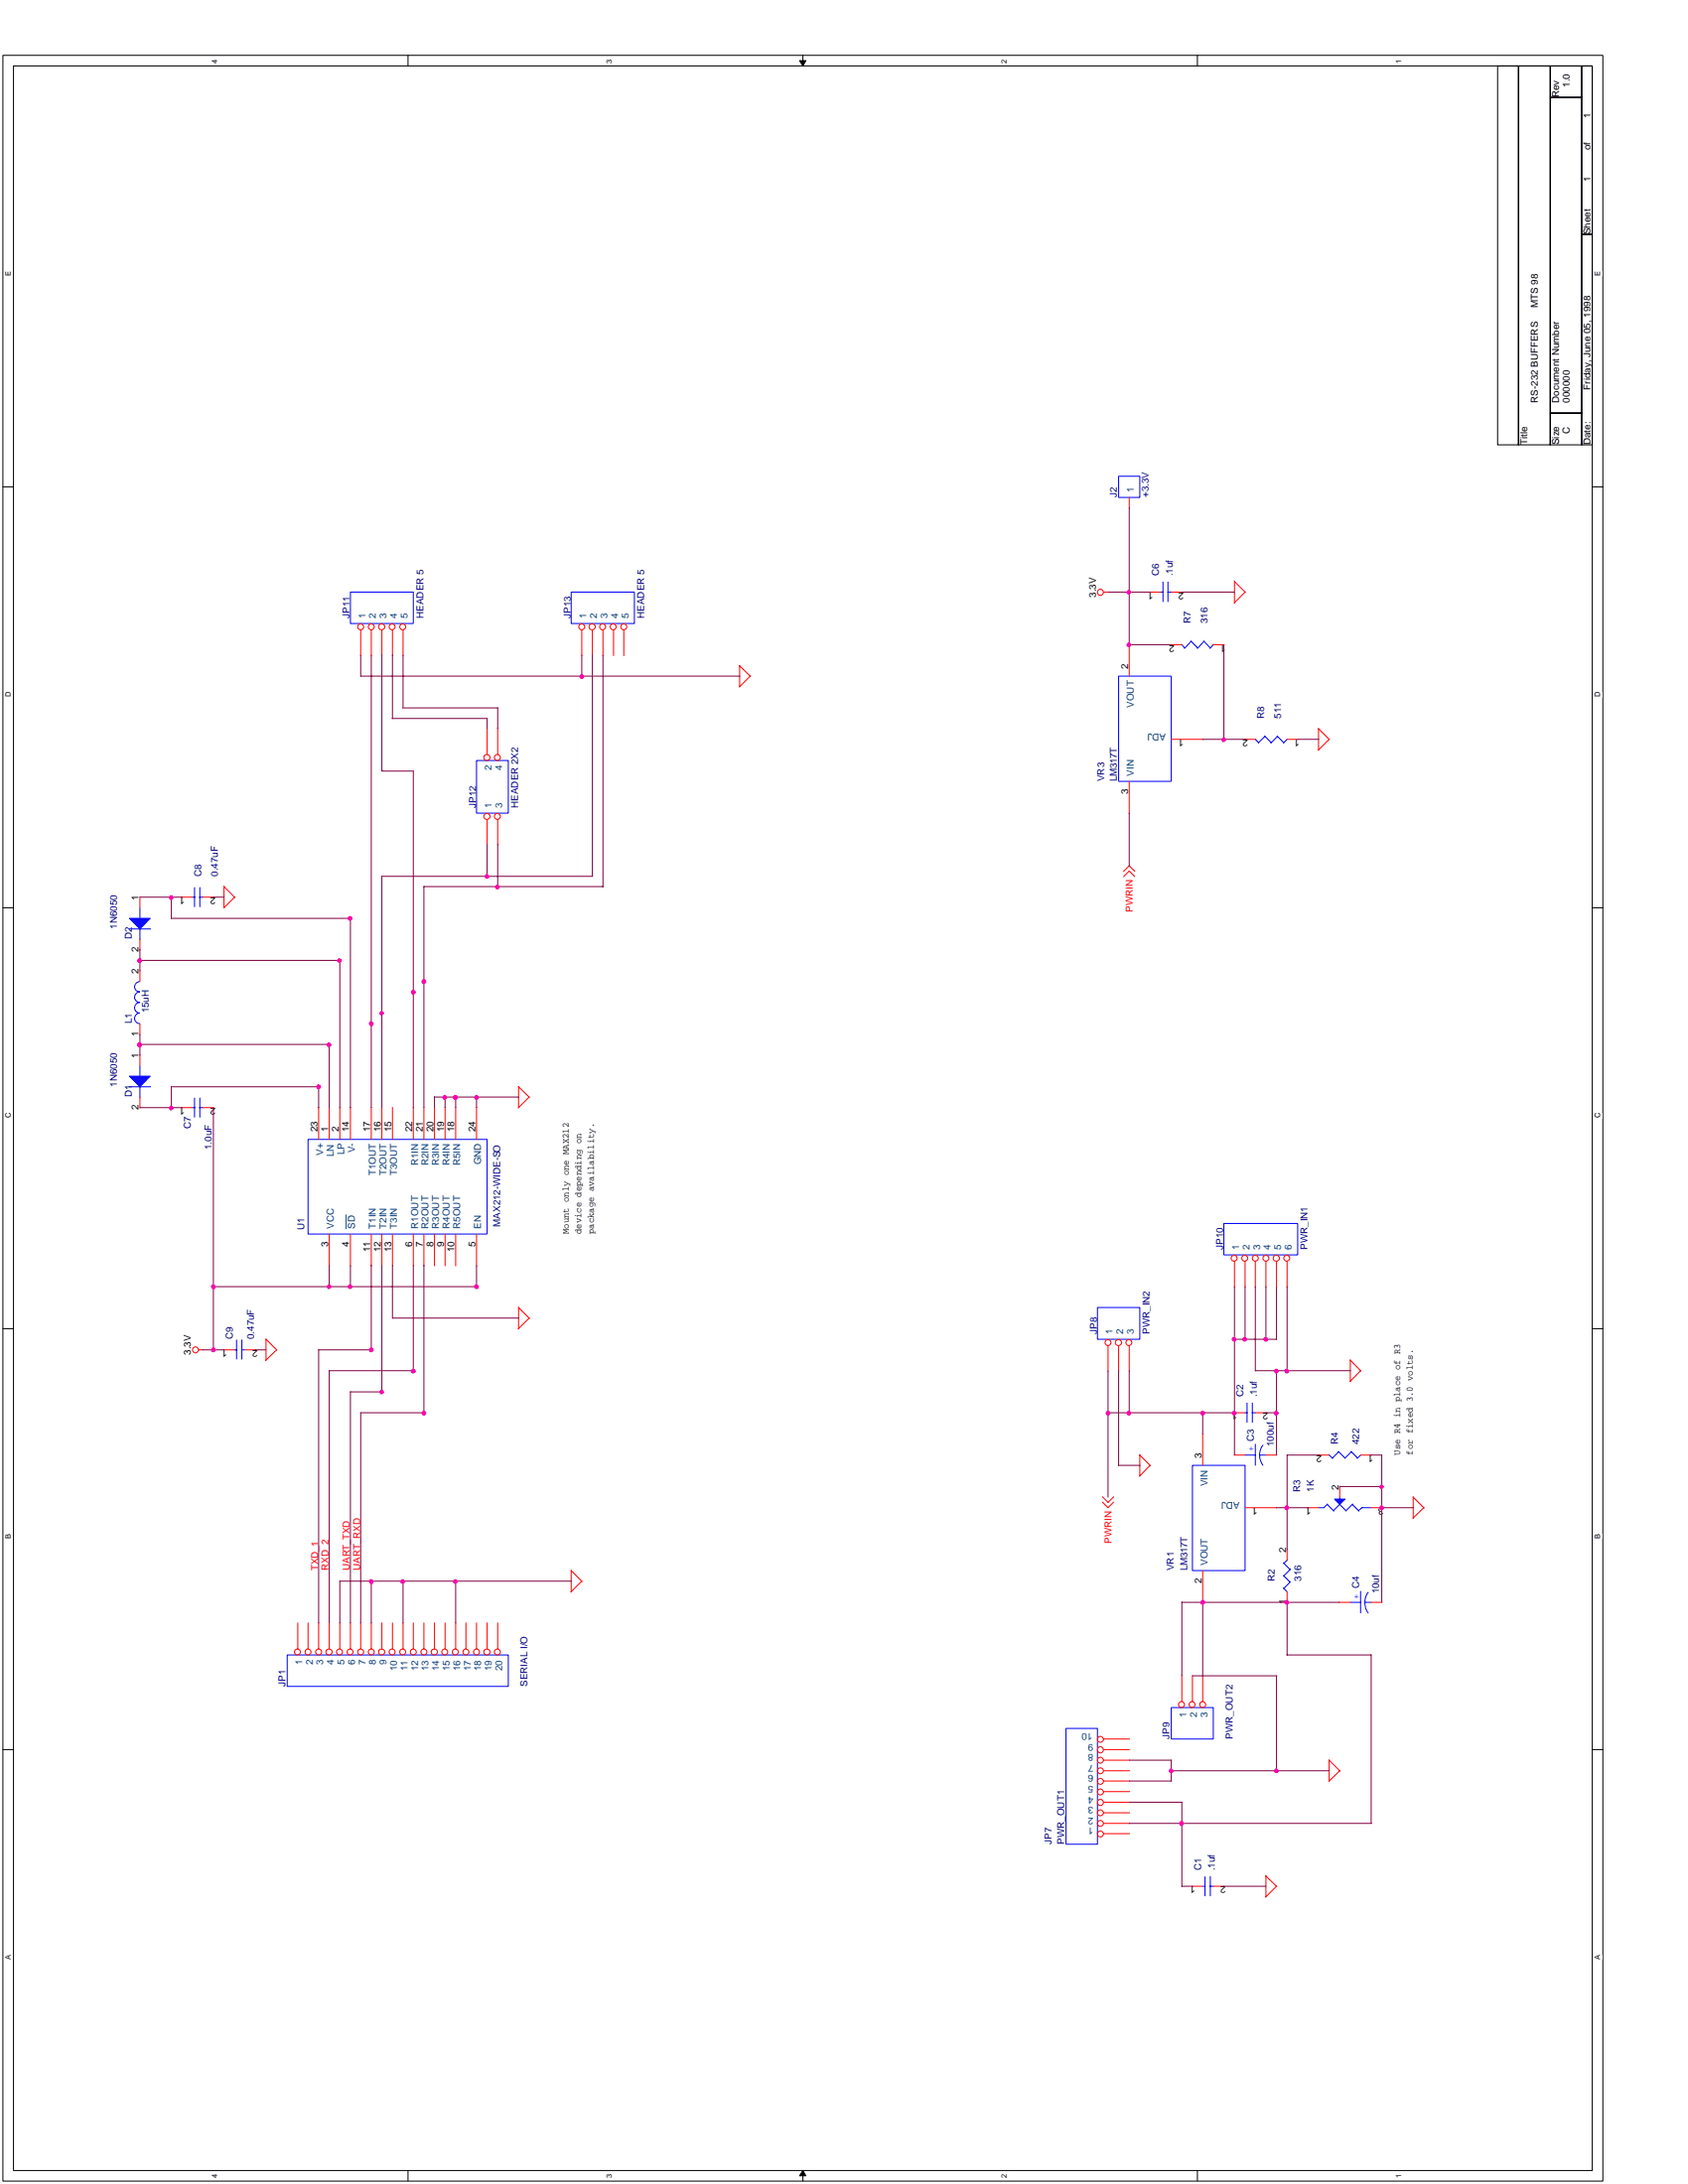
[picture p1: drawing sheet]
<svg xmlns="http://www.w3.org/2000/svg" width="216mm" height="279mm" viewBox="0 0 216 279" stroke-linecap="round" stroke-linejoin="round" font-family="sans-serif">
<path d="M.4 7.1h204.6v271.9h-204.6zM1.7 8.4h202v269.3h-202z" fill="none" stroke="#000" stroke-width=".13"/>
<g fill="#fff">
<path d="M.5 250.1h1.1v.7h-1.1z"/>
<path d="M203.8 250.1h1.1v.7h-1.1z"/>
</g>
<path d="M.4 223.8h1.3M203.7 223.8h1.3" fill="none" stroke="#000" stroke-width=".13"/>
<g fill="#fff">
<path d="M.5 196.3h1.1v.6h-1.1z"/>
<path d="M203.8 196.3h1.1v.6h-1.1z"/>
</g>
<path d="M.4 170h1.3M203.7 170h1.3" fill="none" stroke="#000" stroke-width=".13"/>
<g fill="#fff">
<path d="M.5 142.4h1.1v.7h-1.1z"/>
<path d="M203.8 142.4h1.1v.7h-1.1z"/>
</g>
<path d="M.4 116.1h1.3M203.7 116.1h1.3" fill="none" stroke="#000" stroke-width=".13"/>
<g fill="#fff">
<path d="M.5 88.5h1.1v.7h-1.1z"/>
<path d="M203.8 88.5h1.1v.7h-1.1z"/>
</g>
<path d="M.4 62.3h1.3M203.7 62.3h1.3" fill="none" stroke="#000" stroke-width=".13"/>
<g fill="#fff">
<path d="M.5 34.7h1.1v.7h-1.1z"/>
<path d="M203.8 34.7h1.1v.7h-1.1z"/>
<path d="M27 278.2h1v.5h-1z"/>
<path d="M27 7.6h1v.5h-1z"/>
<path d="M77.4 278.2h1.1v.5h-1.1z"/>
<path d="M77.4 7.6h1.1v.5h-1.1z"/>
</g>
<path d="M52.2 7.1v1.3M52.2 277.7v1.3" fill="none" stroke="#000" stroke-width=".13"/>
<g fill="#fff">
<path d="M127.9 278.2h1.1v.5h-1.1z"/>
<path d="M127.9 7.6h1.1v.5h-1.1z"/>
</g>
<path d="M102.7 7.1v1.3M102.7 277.7v1.3" fill="none" stroke="#000" stroke-width=".13"/>
<path d="M102.3 7.8h.8l-.4 .6zM102.7 277.7l.4 .7h-.8z" fill="#000" stroke="#000" stroke-width=".13"/>
<g fill="#fff">
<path d="M178.4 278.2h1v.5h-1z"/>
<path d="M178.4 7.6h1v.5h-1z"/>
</g>
<path d="M153.2 7.1v1.3M191.5 8.4h2.7v48.5h-2.7zM194.2 8.4h4.1v48.5h-4.1zM198.3 12.5h4v40.3h-4zM198.3 8.4h4v4.1h-4zM202.3 8.4h1.4v21.6h-1.4zM202.3 30h1.4v26.9h-1.4zM198.3 52.8h4v4.1h-4zM153.2 277.7v1.3" fill="none" stroke="#000" stroke-width=".13"/>
<g fill="none" stroke="#f00" stroke-width=".13">
<path d="M141.2 75.7h.6M144.4 63.6v1.4M147.1 75.7h1.4M149.8 75.7h1.4M157.9 74.3v2.8M157.9 74.4l1.4 1.4M159.2 75.7l-1.3 1.4M46.1 80.6v3.3M47.5 80.6v3.3M48.8 80.6v3.3M50.2 80.6v3.3M51.6 80.6v3.3"/>
<path d="M62.3 93.2v3.3M63.7 93.2v3.3M74.4 80.6v3.3M75.8 80.6v3.3M77.1 80.6v3.3M78.5 80.6v3.3M79.8 80.6v3.3M94.6 85.1v2.8M94.6 85.2l1.4 1.3M96 86.5l-1.4 1.4M144.4 82.4v4.1M144.4 100v4.1"/>
<path d="M149.8 82.5h1.4M149.8 94.6h4.1M155.2 82.5h1.4M159.2 94.6h1.4M164.6 94.6h1.4M168.6 93.2v2.7M168.6 93.2l1.4 1.4M170 94.6l-1.4 1.4M17.9 114.7v1.4M23.2 114.8h1.4M25.9 114.8h1.4M28.6 113.4v2.7"/>
<path d="M28.6 113.4l1.4 1.4M30 114.8l-1.4 1.4M62.3 104.8v3.3M63.7 104.8v3.3M143.7 111.5l.7-.7 .8 .7M143.7 112.2l.7-.8 .8 .8M17.9 120.2v1.3M17.9 124.2v1.4M17.9 130.9v1.4M17.9 134.9v1.4M66.3 139v2.7M66.3 139l1.4 1.4"/>
<path d="M17.9 140.3v1.4M23.2 141.7h1.4M25.9 141.7h1.4M40.8 141.7v4.1M42.1 141.7v4.1M42.1 157.9v4M43.5 141.7v4.1M44.8 141.7v4.1M44.8 157.9v4M47.5 141.7v4.1M47.5 157.9v4M48.8 141.7v4.1"/>
<path d="M48.8 157.9v4M50.2 141.7v4.1M50.2 157.9v4M52.9 141.7v4.1M52.9 157.9v4M54.2 141.7v4.1M54.2 157.9v4M55.6 141.7v4.1M55.6 157.9v4M56.9 141.7v4.1M56.9 157.9v4M58.3 141.7v4.1"/>
<path d="M58.3 157.9v4M60.9 141.7v4.1M60.9 157.9v4M67.7 140.3l-1.4 1.4M25.4 172.7h.6M28.6 172.7h1.4M31.4 172.7h1.3M34 171.3v2.7M34 171.3l1.4 1.4M35.4 172.7l-1.4 1.3M66.3 167.2v2.8M66.3 167.3l1.4 1.4"/>
<path d="M67.7 168.6l-1.4 1.4M141.7 172.1v3.3M143.1 172.1v3.3M144.4 172.1v3.3M157.9 161.3v3.3M159.2 161.3v3.3M160.6 161.3v3.3M161.9 161.3v3.3M163.3 161.3v3.3M164.6 161.3v3.3M172.7 174v2.7M172.7 174l1.4 1.4"/>
<path d="M174 175.4l-1.3 1.4M141 192.2l.7 .7 .7-.7M141 191.5l.7 .7 .7-.7M145.8 186.1v2.7M145.8 186.2l1.3 1.3M147.1 187.5l-1.4 1.4M153.8 183.4v4.1M157.9 186.2h1.3M157.9 180.7h1.3M159.2 192.9h4.1M160.6 180.7h1.4M161.9 186.2h1.4"/>
<path d="M164.6 198.2v1.4M167.2 192.9h1.4M168.6 186.2h1.4M171.4 190.1v1.4M174 186.2h1.4M175.4 192.9h1.4M180.8 191.5v2.7M180.8 191.5l1.3 1.4M182.1 192.9l-1.4 1.3M38.1 207.6v3.3M39.4 207.6v3.3M40.8 207.6v3.3"/>
<path d="M42.1 207.6v3.3M43.5 207.6v3.3M44.8 207.6v3.3M46.1 207.6v3.3M47.5 207.6v3.3M48.8 207.6v3.3M50.2 207.6v3.3M51.6 207.6v3.3M52.9 207.6v3.3M54.2 207.6v3.3M55.6 207.6v3.3M56.9 207.6v3.3"/>
<path d="M58.3 207.6v3.3M59.6 207.6v3.3M60.9 207.6v3.3M62.3 207.6v3.3M63.7 207.6v3.3M73.1 200.9v2.7M73.1 200.9l1.4 1.4M74.4 202.3l-1.4 1.4M151.2 214.3v3.3M152.5 214.3v3.3M153.8 200.9v4.1M153.8 214.3v3.3"/>
<path d="M164.6 203.6v1.4M171.3 205h1.4M175.4 205h1.4M141.2 234.6h3.3M141.2 233.3h3.3M141.2 231.9h3.3M141.2 230.6h3.3M141.2 229.2h3.3M141.2 227.8h3.3M141.2 226.5h3.3M141.2 225.2h3.3M141.2 223.8h3.3"/>
<path d="M141.2 222.5h3.3M161.9 240v2.7M161.9 240l1.4 1.4M170 225.1v2.7M170 225.2l1.4 1.4M171.4 226.5l-1.4 1.4M152.5 241.3h1.3M155.2 241.3h1.4M163.3 241.3l-1.4 1.4"/>
<circle cx="140.7" cy="75.8" r=".39"/>
<circle cx="46.1" cy="80.2" r=".38"/>
<circle cx="47.5" cy="80.2" r=".38"/>
<circle cx="48.8" cy="80.2" r=".39"/>
<circle cx="50.1" cy="80.2" r=".38"/>
<circle cx="51.5" cy="80.2" r=".38"/>
<circle cx="62.3" cy="96.9" r=".39"/>
<circle cx="63.6" cy="96.9" r=".38"/>
<circle cx="74.4" cy="80.2" r=".38"/>
<circle cx="75.7" cy="80.2" r=".39"/>
<circle cx="77.1" cy="80.2" r=".38"/>
<circle cx="78.4" cy="80.2" r=".38"/>
<circle cx="79.8" cy="80.2" r=".38"/>
<circle cx="62.3" cy="104.5" r=".39"/>
<circle cx="63.6" cy="104.4" r=".38"/>
<circle cx="25" cy="172.7" r=".38"/>
<circle cx="141.7" cy="171.8" r=".38"/>
<circle cx="143" cy="171.8" r=".39"/>
<circle cx="144.4" cy="171.8" r=".38"/>
<circle cx="157.8" cy="161" r=".38"/>
<circle cx="159.2" cy="161" r=".38"/>
<circle cx="160.6" cy="161" r=".38"/>
<circle cx="161.9" cy="161" r=".38"/>
<circle cx="163.2" cy="161" r=".39"/>
<circle cx="164.6" cy="161" r=".38"/>
<circle cx="38" cy="211.3" r=".38"/>
<circle cx="39.4" cy="211.3" r=".38"/>
<circle cx="40.8" cy="211.3" r=".38"/>
<circle cx="42.1" cy="211.3" r=".39"/>
<circle cx="43.4" cy="211.3" r=".38"/>
<circle cx="44.8" cy="211.3" r=".38"/>
<circle cx="46.1" cy="211.3" r=".38"/>
<circle cx="47.5" cy="211.3" r=".38"/>
<circle cx="48.8" cy="211.3" r=".39"/>
<circle cx="50.1" cy="211.3" r=".38"/>
<circle cx="51.5" cy="211.3" r=".38"/>
<circle cx="52.9" cy="211.3" r=".38"/>
<circle cx="54.2" cy="211.3" r=".38"/>
<circle cx="55.5" cy="211.3" r=".39"/>
<circle cx="56.9" cy="211.3" r=".38"/>
<circle cx="58.2" cy="211.3" r=".38"/>
<circle cx="59.6" cy="211.3" r=".38"/>
<circle cx="60.9" cy="211.3" r=".38"/>
<circle cx="62.3" cy="211.3" r=".39"/>
<circle cx="63.6" cy="211.3" r=".38"/>
<circle cx="151.1" cy="218.1" r=".38"/>
<circle cx="152.5" cy="218.1" r=".38"/>
<circle cx="153.8" cy="218.1" r=".38"/>
<circle cx="140.7" cy="231.9" r=".38"/>
<circle cx="140.7" cy="227.9" r=".38"/>
<circle cx="140.7" cy="226.5" r=".38"/>
<circle cx="140.7" cy="234.6" r=".38"/>
<circle cx="140.7" cy="223.8" r=".39"/>
<circle cx="140.7" cy="233.3" r=".38"/>
<circle cx="140.7" cy="222.5" r=".38"/>
<circle cx="140.7" cy="230.6" r=".39"/>
<circle cx="140.7" cy="225.2" r=".38"/>
<circle cx="140.7" cy="229.2" r=".38"/>
</g>
<g fill="none" stroke="#00f" stroke-width=".13">
<path d="M44.8 75.7h8.1v4.1h-8.1zM73.1 75.7h8v4.1h-8zM143.1 60.9h2.7v2.7h-2.7zM148.5 75.7h.3M148.7 74.5v2.5M149.3 75.7h.5M149.4 74.5v2.5M60.9 97.3h4.1v6.7h-4.1zM143.1 86.5h6.7v13.5h-6.7zM151.1 82.4l.4 .5M152.3 82l.9 .9M152.3 82.1l-.8 .8"/>
<path d="M154 82l.8 .9M154 82.1l-.8 .8M155.2 82.5l-.4 .4M160.5 94.5l.5 .5M161.7 94.2l.9 .8M161.8 94.2l-.9 .8M163.4 94.2l.8 .8M163.4 94.2l-.9 .8M164.6 94.6l-.4 .4M16.5 118.8h2.8M17.9 116.1v1.4M17.9 118.8v1.4"/>
<path d="M24.6 114.8h.3M24.9 113.5v2.5M25.5 114.8h.4M25.6 113.5v2.5M16.5 139h2.8M17.9 125.6a.66 .66 0 0 0-.7 .6 .66 .66 0 0 0 .7 .7 .68 .68 0 0 0-.7 .7 .68 .68 0 0 0 .7 .6 .68 .68 0 0 0-.7 .7 .68 .68 0 0 0 .7 .7 .68 .68 0 0 0-.7 .7 .68 .68 0 0 0 .7 .6M17.9 136.3v1.4M17.9 139v1.4M24.6 141.7h.3M24.9 140.5v2.4M25.5 141.7h.4M25.6 140.5v2.4"/>
<path d="M39.4 145.8h22.9v12.1h-22.9zM156.5 156.5h9.5v4h-9.5zM30 172.7h.3M30.3 171.4v2.5M30.9 172.7h.5M30.9 171.4v2.5M140.4 167.3h5.4v4h-5.4zM159.5 179.5v2.5M160.2 179.5v2.5M152.5 187.5h6.7v13.4h-6.7zM159.2 186.2h1.4M159.2 180.7h.3"/>
<path d="M160.1 180.7h.5M160.6 184.8v2.7M161.1 186.2h.9M161.5 184.9a2.18 2.18 0 0 0 0 2.6M164.2 200l.8 .8M164.7 199.6l-.5 .4M168.6 192.9h.8M169.7 192.5l.9 .8M169.8 192.4l-.5 .5M170 186.1l.4 .4M171.2 185.7l.8 .8M171.2 185.7l-.8 .9"/>
<path d="M171.4 192.5l.8 .8M171.4 191.5v.3M171.4 192.4l-.8 .9M172.8 185.7l.8 .8M172.8 185.7l-.8 .9M173 192.5l.8 .8M173 192.4l-.8 .9M174 186.2l-.4 .4M174.2 192.9h1.2M174.2 192.8l-.4 .5M36.7 211.7h28.3v4h-28.3zM149.8 218.5h5.4v4h-5.4z"/>
<path d="M164.2 203.2l.4 .4M164.2 201.6l.8 .8M165 202.4l-.8 .8M165 200.8l-.8 .8M172.7 205h1.4M174 203.6v2.7M174.6 205h.8M175 203.7a2.25 2.25 0 0 0 0 2.6M136.3 221.1h4.1v14.8h-4.1zM153.8 241.3h.4M154.1 240.1v2.4M154.8 241.3h.4"/>
<path d="M154.8 240.1v2.4"/>
</g>
<g fill="#00f" stroke="#00f" stroke-width=".13">
<path d="M170.7 191.8h1.3l-.6 .7z" fill-rule="evenodd"/>
<path d="M16.5 137.7h2.7l-1.3 1.3z" fill-rule="evenodd"/>
<path d="M16.5 117.5h2.7l-1.3 1.3z" fill-rule="evenodd"/>
</g>
<path d="M44.3 155.4v1.8" fill="none" stroke="#004080" stroke-width=".13"/>
<g fill="none" stroke="#800040" stroke-width=".13">
<path d="M141.7 75.7h5.4M144.4 65v17.5h5.4M151.2 75.7h6.7M46.1 86.5h48.5M46.1 83.8v2.7M47.5 83.8v57.9M48.8 98.6h4.1v43.1M48.8 83.8v14.8M50.2 91.9h12.1M50.2 83.8v8.1M51.5 90.6h12.2M51.6 83.8v6.8"/>
<path d="M62.3 91.9v1.3M63.7 90.5v2.7M74.4 83.8v2.7M75.8 83.8v28.3M77.1 83.8v29.7M153.8 94.6h5.5M156.5 82.5v12.1M166 94.6h2.7M17.9 114.8h5.4M21.9 114.8v2.7M21.9 117.5h23M27.3 114.8h1.4"/>
<path d="M44.8 117.5v24.2M48.8 112.1h27M48.8 112.1v29.6M54.2 113.4v28.3M54.2 113.4h22.9M62.3 108v4.1M63.7 108v5.4M144.4 104v6.8M17.9 121.5v2.7M17.9 132.3v2.7M17.9 133.6h24.3M17.9 122.9h25.6"/>
<path d="M21.9 139v2.7M21.9 139h18.9M40.8 139v2.7M42.1 133.6v8.1M43.5 122.9v18.8M17.9 141.7h5.4M27.3 141.7v31M55.6 140.3h10.8M55.6 140.3v1.4M56.9 140.3v1.4M58.3 140.3v1.4M60.9 140.3v1.4"/>
<path d="M25.9 172.7h2.7M27.3 164.6h33.7M32.6 172.7h1.4M40.8 172.7h6.7M40.8 172.6v35.1M42.1 175.4h10.8M42.1 161.9v2.7M42.1 175.3v32.4M44.8 161.9v2.7M44.8 178v29.7M44.8 178.1h4.1M47.5 161.9v10.8"/>
<path d="M48.8 161.9v16.2M50.2 161.9v6.8M50.2 168.6h16.2M52.9 161.9v13.5M54.2 161.9v18.8M60.9 161.9v2.7M141.7 175.4v16.1M143.1 175.4v12.1M144.4 175.4v5.4M157.9 171.3h5.4M157.9 164.6v21.6M159.2 164.6v6.8"/>
<path d="M160.6 164.6v10.8M160.6 175.4h12.2M161.9 164.6v6.8M163.3 164.6v6.8M163.3 175.3v10.9M164.6 164.6v10.8M46.1 180.7h8.2M46.1 180.7v27M141.7 180.7h16.2M143.1 187.5h2.7M153.8 180.7v2.7M161.9 180.7h1.4"/>
<path d="M163.3 192.9h4M164.6 186.1v12.2M164.6 186.2h4.1M171.4 190.2h5.4M175.3 186.2h1.4M176.7 192.9h4.1M176.7 186.1v18.9M43.5 202.2v5.5M43.5 202.3h29.6M47.5 202.2v5.5M51.6 202.2v5.5M58.3 202.2v5.5"/>
<path d="M151.2 205h20.2M151.2 204.9v9.5M152.5 214.4h10.8M153.8 204.9v9.5M163.3 214.4v12.2M164.6 211.7h10.8M164.6 204.9v6.8M175.4 211.7v21.6M144.4 233.3h31M144.4 230.6h6.8M144.4 227.8h5.4M144.4 225.2h5.4"/>
<path d="M149.8 226.5h20.2M149.8 225.2v2.6M151.2 230.6v10.8M151.2 241.3h1.4M156.5 241.3h5.4"/>
</g>
<g fill="#f0f" stroke="#f0f" stroke-width=".13">
<path d="M144.2 75.6h.4v.2v.1h-.4l-.1-.1z" fill-rule="evenodd"/>
<path d="M176.5 190h.2h.2v.2v.2h-.4z" fill-rule="evenodd"/>
<path d="M144.2 82.3h.4v.2v.2h-.4l-.1-.2z" fill-rule="evenodd"/>
<path d="M48.6 129.5l.2-.1 .2 .1 .1 .1-.1 .2h-.4z" fill-rule="evenodd"/>
<path d="M17.7 122.7h.3l.1 .2-.1 .2h-.3l-.1-.2z" fill-rule="evenodd"/>
<path d="M43.3 122.7h.3l.1 .2-.1 .2h-.4v-.2z" fill-rule="evenodd"/>
<circle cx="156.5" cy="94.6" r=".25"/>
<circle cx="153.8" cy="180.8" r=".26"/>
<circle cx="164.6" cy="192.9" r=".26"/>
<circle cx="164.6" cy="205" r=".26"/>
<circle cx="153.8" cy="205" r=".26"/>
<circle cx="144.4" cy="180.8" r=".26"/>
<circle cx="161.9" cy="171.3" r=".26"/>
<circle cx="157.9" cy="180.8" r=".26"/>
<circle cx="159.2" cy="171.3" r=".26"/>
<circle cx="157.9" cy="171.3" r=".26"/>
<circle cx="151.1" cy="233.3" r=".26"/>
<circle cx="141.7" cy="180.8" r=".26"/>
<circle cx="164.6" cy="175.4" r=".26"/>
<circle cx="52.9" cy="126.9" r=".26"/>
<circle cx="58.2" cy="140.4" r=".26"/>
<circle cx="61" cy="164.6" r=".26"/>
<circle cx="163.2" cy="175.4" r=".25"/>
<circle cx="56.9" cy="140.4" r=".26"/>
<circle cx="47.5" cy="172.7" r=".26"/>
<circle cx="61" cy="140.4" r=".26"/>
<circle cx="149.8" cy="226.5" r=".25"/>
<circle cx="163.2" cy="226.5" r=".25"/>
<circle cx="62.3" cy="112.1" r=".25"/>
<circle cx="17.9" cy="133.7" r=".26"/>
<circle cx="42.1" cy="133.7" r=".25"/>
<circle cx="163.2" cy="180.8" r=".25"/>
<circle cx="63.6" cy="113.5" r=".26"/>
<circle cx="176.7" cy="192.9" r=".25"/>
<circle cx="40.8" cy="139" r=".26"/>
<circle cx="74.4" cy="86.5" r=".26"/>
<circle cx="54.2" cy="180.8" r=".26"/>
<circle cx="54.2" cy="125.6" r=".26"/>
<circle cx="52.9" cy="175.4" r=".26"/>
<circle cx="47.5" cy="130.9" r=".26"/>
<circle cx="44.8" cy="117.5" r=".26"/>
<circle cx="51.5" cy="202.3" r=".26"/>
<circle cx="21.9" cy="114.8" r=".25"/>
<circle cx="47.5" cy="202.3" r=".26"/>
<circle cx="58.2" cy="202.3" r=".26"/>
<circle cx="21.9" cy="141.7" r=".25"/>
<circle cx="27.3" cy="164.6" r=".26"/>
<circle cx="42.1" cy="164.6" r=".25"/>
<circle cx="44.8" cy="164.6" r=".26"/>
<circle cx="27.3" cy="172.7" r=".26"/>
<circle cx="48.8" cy="178.1" r=".25"/>
</g>
<g font-size="1.2">
<text x="200.8" y="11.1" transform="rotate(-90 200.8 11.1)">1.0</text>
<text x="199.4" y="12.5" transform="rotate(-90 199.4 12.5)">Rev</text>
<text x="203.4" y="15.2" transform="rotate(-90 203.4 15.2)">1</text>
<text x="203.4" y="23.3" transform="rotate(-90 203.4 23.3)">1</text>
<text x="203.4" y="19.2" transform="rotate(-90 203.4 19.2)">of</text>
<text x="203.4" y="30" transform="rotate(-90 203.4 30)">Sheet</text>
<text x="196.7" y="39.4" transform="rotate(-90 196.7 39.4)">MTS 98</text>
<text x="196.7" y="51.5" transform="rotate(-90 196.7 51.5)">RS-232 BUFFERS</text>
<text x="199.4" y="51.5" transform="rotate(-90 199.4 51.5)">Document Number</text>
<text x="200.8" y="51.5" transform="rotate(-90 200.8 51.5)">000000</text>
<text x="203.4" y="49.9" transform="rotate(-90 203.4 49.9)">Friday, June 05, 1998</text>
<text x="195.4" y="56.9" transform="rotate(-90 195.4 56.9)">Title</text>
<text x="199.4" y="56.9" transform="rotate(-90 199.4 56.9)">Size</text>
<text x="200.8" y="55.6" transform="rotate(-90 200.8 55.6)">C</text>
<text x="203.4" y="56.9" transform="rotate(-90 203.4 56.9)">Date:</text>
<text x="140.2" y="76.4" transform="rotate(-90 140.2 76.4)">3.3V</text>
<text x="147.5" y="75.8" transform="rotate(-180 147.5 75.8)">1</text>
<text x="151.4" y="75.8" transform="rotate(-180 151.4 75.8)">2</text>
<text x="150.2" y="82.5" transform="rotate(-180 150.2 82.5)">2</text>
<text x="156.8" y="82.5" transform="rotate(-180 156.8 82.5)">1</text>
<text x="144.3" y="85.6" transform="rotate(-90 144.3 85.6)">2</text>
<text x="151.4" y="94.6" transform="rotate(-180 151.4 94.6)">1</text>
<text x="159.6" y="94.6" transform="rotate(-180 159.6 94.6)">2</text>
<text x="166.2" y="94.6" transform="rotate(-180 166.2 94.6)">1</text>
<text x="144.3" y="101.6" transform="rotate(-90 144.3 101.6)">3</text>
<text x="17.7" y="115.2" transform="rotate(-90 17.7 115.2)">1</text>
<text x="23.7" y="114.8" transform="rotate(-180 23.7 114.8)">1</text>
<text x="27.6" y="114.8" transform="rotate(-180 27.6 114.8)">2</text>
<text x="17.7" y="124.6" transform="rotate(-90 17.7 124.6)">2</text>
<text x="17.7" y="121.8" transform="rotate(-90 17.7 121.8)">2</text>
<text x="17.7" y="135.4" transform="rotate(-90 17.7 135.4)">1</text>
<text x="17.7" y="132.6" transform="rotate(-90 17.7 132.6)">1</text>
<text x="17.7" y="142" transform="rotate(-90 17.7 142)">2</text>
<text x="23.7" y="141.7" transform="rotate(-180 23.7 141.7)">1</text>
<text x="27.6" y="141.7" transform="rotate(-180 27.6 141.7)">2</text>
<text x="40.6" y="144.8" transform="rotate(-90 40.6 144.8)">23</text>
<text x="42" y="144.8" transform="rotate(-90 42 144.8)">1</text>
<text x="43.3" y="144.8" transform="rotate(-90 43.3 144.8)">2</text>
<text x="44.7" y="144.8" transform="rotate(-90 44.7 144.8)">14</text>
<text x="47.4" y="144.8" transform="rotate(-90 47.4 144.8)">17</text>
<text x="48.7" y="144.8" transform="rotate(-90 48.7 144.8)">16</text>
<text x="50.1" y="144.8" transform="rotate(-90 50.1 144.8)">15</text>
<text x="52.7" y="144.8" transform="rotate(-90 52.7 144.8)">22</text>
<text x="54.1" y="144.8" transform="rotate(-90 54.1 144.8)">21</text>
<text x="55.4" y="144.8" transform="rotate(-90 55.4 144.8)">20</text>
<text x="56.8" y="144.8" transform="rotate(-90 56.8 144.8)">19</text>
<text x="58.1" y="144.8" transform="rotate(-90 58.1 144.8)">18</text>
<text x="60.8" y="144.8" transform="rotate(-90 60.8 144.8)">24</text>
<text x="42" y="159.5" transform="rotate(-90 42 159.5)">3</text>
<text x="44.7" y="159.5" transform="rotate(-90 44.7 159.5)">4</text>
<text x="47.4" y="160.2" transform="rotate(-90 47.4 160.2)">11</text>
<text x="48.7" y="160.2" transform="rotate(-90 48.7 160.2)">12</text>
<text x="50.1" y="160.2" transform="rotate(-90 50.1 160.2)">13</text>
<text x="52.7" y="159.5" transform="rotate(-90 52.7 159.5)">6</text>
<text x="54.1" y="159.5" transform="rotate(-90 54.1 159.5)">7</text>
<text x="55.4" y="159.5" transform="rotate(-90 55.4 159.5)">8</text>
<text x="56.8" y="159.5" transform="rotate(-90 56.8 159.5)">9</text>
<text x="58.1" y="160.2" transform="rotate(-90 58.1 160.2)">10</text>
<text x="60.8" y="159.5" transform="rotate(-90 60.8 159.5)">5</text>
<text x="72.8" y="157.9" transform="rotate(-90 72.8 157.9)">Mount only one MAX212</text>
<text x="74.4" y="157.9" transform="rotate(-90 74.4 157.9)">device depending on</text>
<text x="76" y="157.9" transform="rotate(-90 76 157.9)">package availability.</text>
<text x="24.4" y="173.3" transform="rotate(-90 24.4 173.3)">3.3V</text>
<text x="29.1" y="172.7" transform="rotate(-180 29.1 172.7)">1</text>
<text x="33" y="172.7" transform="rotate(-180 33 172.7)">2</text>
<text x="158.3" y="180.8" transform="rotate(-180 158.3 180.8)">1</text>
<text x="162.2" y="180.8" transform="rotate(-180 162.2 180.8)">2</text>
<text x="153.7" y="186.5" transform="rotate(-90 153.7 186.5)">3</text>
<text x="169.1" y="186.2" transform="rotate(-180 169.1 186.2)">2</text>
<text x="171.2" y="190.6" transform="rotate(-90 171.2 190.6)">2</text>
<text x="175.7" y="186.2" transform="rotate(-180 175.7 186.2)">1</text>
<text x="179.1" y="186.2" transform="rotate(-90 179.1 186.2)">Use R4 in place of R3</text>
<text x="180.7" y="186.2" transform="rotate(-90 180.7 186.2)">for fixed 3.0 volts.</text>
<text x="160.9" y="192.9" transform="rotate(-180 160.9 192.9)">1</text>
<text x="167.7" y="192.9" transform="rotate(-180 167.7 192.9)">1</text>
<text x="177" y="192.9" transform="rotate(-180 177 192.9)">3</text>
<text x="153.7" y="202.6" transform="rotate(-90 153.7 202.6)">2</text>
<text x="164.5" y="198.6" transform="rotate(-90 164.5 198.6)">2</text>
<text x="164.5" y="205.2" transform="rotate(-90 164.5 205.2)">1</text>
<text x="152.9" y="241.4" transform="rotate(-180 152.9 241.4)">1</text>
<text x="156.8" y="241.4" transform="rotate(-180 156.8 241.4)">2</text>
</g>
<g font-size="1.2" fill="#000080">
<text x="142.9" y="63.6" transform="rotate(-90 142.9 63.6)">J2</text>
<text x="146.9" y="63.6" transform="rotate(-90 146.9 63.6)">+3.3V</text>
<text x="148.2" y="73.7" transform="rotate(-90 148.2 73.7)">C6</text>
<text x="150" y="73.7" transform="rotate(-90 150 73.7)">.1uf</text>
<text x="44.7" y="79.1" transform="rotate(-90 44.7 79.1)">JP11</text>
<text x="54.2" y="79.1" transform="rotate(-90 54.2 79.1)">HEADER 5</text>
<text x="73" y="79.1" transform="rotate(-90 73 79.1)">JP13</text>
<text x="82.4" y="79.1" transform="rotate(-90 82.4 79.1)">HEADER 5</text>
<text x="152.3" y="79.8" transform="rotate(-90 152.3 79.8)">R7</text>
<text x="154.5" y="79.8" transform="rotate(-90 154.5 79.8)">316</text>
<text x="161.7" y="91.9" transform="rotate(-90 161.7 91.9)">R8</text>
<text x="163.9" y="91.9" transform="rotate(-90 163.9 91.9)">511</text>
<text x="141.3" y="100" transform="rotate(-90 141.3 100)">VR3</text>
<text x="142.9" y="100" transform="rotate(-90 142.9 100)">LM317T</text>
<text x="60.9" y="103.3" transform="rotate(-90 60.9 103.3)">JP12</text>
<text x="66.3" y="103.3" transform="rotate(-90 66.3 103.3)">HEADER 2X2</text>
<text x="25.8" y="112.1" transform="rotate(-90 25.8 112.1)">C8</text>
<text x="27.9" y="112.1" transform="rotate(-90 27.9 112.1)">0.47uF</text>
<text x="15" y="118.8" transform="rotate(-90 15 118.8)">1N6050</text>
<text x="16.9" y="120.2" transform="rotate(-90 16.9 120.2)">D2</text>
<text x="16.9" y="130.9" transform="rotate(-90 16.9 130.9)">L1</text>
<text x="19" y="129.6" transform="rotate(-90 19 129.6)">15uH</text>
<text x="15" y="139" transform="rotate(-90 15 139)">1N6050</text>
<text x="16.9" y="140.3" transform="rotate(-90 16.9 140.3)">D1</text>
<text x="24.4" y="144.4" transform="rotate(-90 24.4 144.4)">C7</text>
<text x="27.1" y="147.1" transform="rotate(-90 27.1 147.1)">1.0uF</text>
<text x="38.9" y="157.3" transform="rotate(-90 38.9 157.3)">U1</text>
<text x="64" y="156.9" transform="rotate(-90 64 156.9)">MAX212-WIDE-SO</text>
<text x="156.5" y="159.9" transform="rotate(-90 156.5 159.9)">JP10</text>
<text x="167.2" y="159.9" transform="rotate(-90 167.2 159.9)">PWR_IN1</text>
<text x="29.8" y="171.3" transform="rotate(-90 29.8 171.3)">C9</text>
<text x="32.5" y="171.3" transform="rotate(-90 32.5 171.3)">0.47uF</text>
<text x="140.3" y="170.7" transform="rotate(-90 140.3 170.7)">JP8</text>
<text x="147.1" y="170.7" transform="rotate(-90 147.1 170.7)">PWR_IN2</text>
<text x="159" y="178.7" transform="rotate(-90 159 178.7)">C2</text>
<text x="160.8" y="178.7" transform="rotate(-90 160.8 178.7)">.1uf</text>
<text x="162.9" y="185" transform="rotate(-90 162.9 185)">100uf</text>
<text x="171.1" y="184.8" transform="rotate(-90 171.1 184.8)">R4</text>
<text x="173.9" y="184.8" transform="rotate(-90 173.9 184.8)">422</text>
<text x="166.3" y="190.8" transform="rotate(-90 166.3 190.8)">R3</text>
<text x="168.1" y="190.8" transform="rotate(-90 168.1 190.8)">1K</text>
<text x="150.1" y="200.9" transform="rotate(-90 150.1 200.9)">VR1</text>
<text x="151.9" y="200.9" transform="rotate(-90 151.9 200.9)">LM317T</text>
<text x="163.1" y="202.3" transform="rotate(-90 163.1 202.3)">R2</text>
<text x="166.4" y="202.3" transform="rotate(-90 166.4 202.3)">316</text>
<text x="176.4" y="203.9" transform="rotate(-90 176.4 203.9)">10uf</text>
<text x="36.5" y="215.7" transform="rotate(-90 36.5 215.7)">JP1</text>
<text x="67.5" y="215.7" transform="rotate(-90 67.5 215.7)">SERIAL I/O</text>
<text x="149.6" y="222.5" transform="rotate(-90 149.6 222.5)">JP9</text>
<text x="157.7" y="222.5" transform="rotate(-90 157.7 222.5)">PWR_OUT2</text>
<text x="134.5" y="235.9" transform="rotate(-90 134.5 235.9)">JP7</text>
<text x="136.1" y="235.9" transform="rotate(-90 136.1 235.9)">PWR_OUT1</text>
<text x="153.7" y="239.3" transform="rotate(-90 153.7 239.3)">C1</text>
<text x="155.4" y="239.3" transform="rotate(-90 155.4 239.3)">.1uf</text>
</g>
<g font-size="1.2" fill="#004080">
<text x="145" y="63" transform="rotate(-90 145 63)">1</text>
<text x="46.8" y="79.1" transform="rotate(-90 46.8 79.1)">1</text>
<text x="48.1" y="79.1" transform="rotate(-90 48.1 79.1)">2</text>
<text x="49.4" y="79.1" transform="rotate(-90 49.4 79.1)">3</text>
<text x="50.8" y="79.1" transform="rotate(-90 50.8 79.1)">4</text>
<text x="52.1" y="79.1" transform="rotate(-90 52.1 79.1)">5</text>
<text x="75" y="79.1" transform="rotate(-90 75 79.1)">1</text>
<text x="76.4" y="79.1" transform="rotate(-90 76.4 79.1)">2</text>
<text x="77.7" y="79.1" transform="rotate(-90 77.7 79.1)">3</text>
<text x="79.1" y="79.1" transform="rotate(-90 79.1 79.1)">4</text>
<text x="80.4" y="79.1" transform="rotate(-90 80.4 79.1)">5</text>
<text x="145" y="90.5" transform="rotate(-90 145 90.5)">VOUT</text>
<text x="149.1" y="93.9" transform="rotate(-180 149.1 93.9)">ADJ</text>
<text x="62.9" y="98.5" transform="rotate(-90 62.9 98.5)">2</text>
<text x="64.3" y="98.5" transform="rotate(-90 64.3 98.5)">4</text>
<text x="145" y="99.3" transform="rotate(-90 145 99.3)">VIN</text>
<text x="62.9" y="103.3" transform="rotate(-90 62.9 103.3)">1</text>
<text x="64.3" y="103.3" transform="rotate(-90 64.3 103.3)">3</text>
<text x="41.3" y="147.8" transform="rotate(-90 41.3 147.8)">V+</text>
<text x="42.7" y="148" transform="rotate(-90 42.7 148)">LN</text>
<text x="44.1" y="147.8" transform="rotate(-90 44.1 147.8)">LP</text>
<text x="45.4" y="147.5" transform="rotate(-90 45.4 147.5)">V-</text>
<text x="53.5" y="149.2" transform="rotate(-90 53.5 149.2)">R1IN</text>
<text x="54.8" y="149.2" transform="rotate(-90 54.8 149.2)">R2IN</text>
<text x="56.2" y="149.2" transform="rotate(-90 56.2 149.2)">R3IN</text>
<text x="57.5" y="149.2" transform="rotate(-90 57.5 149.2)">R4IN</text>
<text x="58.9" y="149.2" transform="rotate(-90 58.9 149.2)">R5IN</text>
<text x="61.5" y="149" transform="rotate(-90 61.5 149)">GND</text>
<text x="48.1" y="150.4" transform="rotate(-90 48.1 150.4)">T1OUT</text>
<text x="49.4" y="150.4" transform="rotate(-90 49.4 150.4)">T2OUT</text>
<text x="50.8" y="150.4" transform="rotate(-90 50.8 150.4)">T3OUT</text>
<text x="42.7" y="157.2" transform="rotate(-90 42.7 157.2)">VCC</text>
<text x="45.4" y="157.2" transform="rotate(-90 45.4 157.2)">SD</text>
<text x="48.1" y="157.2" transform="rotate(-90 48.1 157.2)">T1IN</text>
<text x="49.4" y="157.2" transform="rotate(-90 49.4 157.2)">T2IN</text>
<text x="50.8" y="157.2" transform="rotate(-90 50.8 157.2)">T3IN</text>
<text x="53.5" y="157.2" transform="rotate(-90 53.5 157.2)">R1OUT</text>
<text x="54.8" y="157.2" transform="rotate(-90 54.8 157.2)">R2OUT</text>
<text x="56.2" y="157.2" transform="rotate(-90 56.2 157.2)">R3OUT</text>
<text x="57.5" y="157.2" transform="rotate(-90 57.5 157.2)">R4OUT</text>
<text x="58.9" y="157.2" transform="rotate(-90 58.9 157.2)">R5OUT</text>
<text x="61.5" y="157.2" transform="rotate(-90 61.5 157.2)">EN</text>
<text x="158.5" y="159.9" transform="rotate(-90 158.5 159.9)">1</text>
<text x="159.8" y="159.9" transform="rotate(-90 159.8 159.9)">2</text>
<text x="161.2" y="159.9" transform="rotate(-90 161.2 159.9)">3</text>
<text x="162.5" y="159.9" transform="rotate(-90 162.5 159.9)">4</text>
<text x="163.9" y="159.9" transform="rotate(-90 163.9 159.9)">5</text>
<text x="165.2" y="159.9" transform="rotate(-90 165.2 159.9)">6</text>
<text x="142.3" y="170.7" transform="rotate(-90 142.3 170.7)">1</text>
<text x="143.7" y="170.7" transform="rotate(-90 143.7 170.7)">2</text>
<text x="145" y="170.7" transform="rotate(-90 145 170.7)">3</text>
<text x="154.5" y="190.1" transform="rotate(-90 154.5 190.1)">VIN</text>
<text x="158.6" y="192.1" transform="rotate(-180 158.6 192.1)">ADJ</text>
<text x="154.5" y="200.2" transform="rotate(-90 154.5 200.2)">VOUT</text>
<text x="38.7" y="212.9" transform="rotate(-90 38.7 212.9)">1</text>
<text x="40" y="212.9" transform="rotate(-90 40 212.9)">2</text>
<text x="41.3" y="212.9" transform="rotate(-90 41.3 212.9)">3</text>
<text x="42.7" y="212.9" transform="rotate(-90 42.7 212.9)">4</text>
<text x="44.1" y="212.9" transform="rotate(-90 44.1 212.9)">5</text>
<text x="45.4" y="212.9" transform="rotate(-90 45.4 212.9)">6</text>
<text x="46.8" y="212.9" transform="rotate(-90 46.8 212.9)">7</text>
<text x="48.1" y="212.9" transform="rotate(-90 48.1 212.9)">8</text>
<text x="49.4" y="212.9" transform="rotate(-90 49.4 212.9)">9</text>
<text x="50.8" y="213.8" transform="rotate(-90 50.8 213.8)">10</text>
<text x="52.1" y="213.8" transform="rotate(-90 52.1 213.8)">11</text>
<text x="53.5" y="213.8" transform="rotate(-90 53.5 213.8)">12</text>
<text x="54.8" y="213.8" transform="rotate(-90 54.8 213.8)">13</text>
<text x="56.2" y="213.8" transform="rotate(-90 56.2 213.8)">14</text>
<text x="57.5" y="213.8" transform="rotate(-90 57.5 213.8)">15</text>
<text x="58.9" y="213.8" transform="rotate(-90 58.9 213.8)">16</text>
<text x="60.2" y="213.8" transform="rotate(-90 60.2 213.8)">17</text>
<text x="61.5" y="213.8" transform="rotate(-90 61.5 213.8)">18</text>
<text x="62.9" y="213.8" transform="rotate(-90 62.9 213.8)">19</text>
<text x="64.3" y="213.8" transform="rotate(-90 64.3 213.8)">20</text>
<text x="139.7" y="221.8" transform="rotate(-180 139.7 221.8)">10</text>
<text x="151.8" y="219.7" transform="rotate(-90 151.8 219.7)">1</text>
<text x="153.1" y="219.7" transform="rotate(-90 153.1 219.7)">2</text>
<text x="154.5" y="219.7" transform="rotate(-90 154.5 219.7)">3</text>
<text x="139.9" y="227.1" transform="rotate(-180 139.9 227.1)">6</text>
<text x="139.9" y="225.8" transform="rotate(-180 139.9 225.8)">7</text>
<text x="139.9" y="224.4" transform="rotate(-180 139.9 224.4)">8</text>
<text x="139.9" y="223.1" transform="rotate(-180 139.9 223.1)">9</text>
<text x="139.9" y="233.9" transform="rotate(-180 139.9 233.9)">1</text>
<text x="139.9" y="232.5" transform="rotate(-180 139.9 232.5)">2</text>
<text x="139.9" y="231.2" transform="rotate(-180 139.9 231.2)">3</text>
<text x="139.9" y="229.8" transform="rotate(-180 139.9 229.8)">4</text>
<text x="139.9" y="228.5" transform="rotate(-180 139.9 228.5)">5</text>
</g>
<g font-size="1.2" fill="#f00">
<text x="144.9" y="116.7" transform="rotate(-90 144.9 116.7)">PWRIN</text>
<text x="142.2" y="197.5" transform="rotate(-90 142.2 197.5)">PWRIN</text>
<text x="40.7" y="200.9" transform="rotate(-90 40.7 200.9)">TXD_1</text>
<text x="42" y="200.9" transform="rotate(-90 42 200.9)">RXD_2</text>
<text x="44.7" y="200.9" transform="rotate(-90 44.7 200.9)">UART_TXD</text>
<text x="46.1" y="200.9" transform="rotate(-90 46.1 200.9)">UART_RXD</text>
</g>
<g font-size="1.2" fill="#00f">
<text x="160.4" y="185.7" transform="rotate(-90 160.4 185.7)">+ C3</text>
<text x="173.9" y="204.6" transform="rotate(-90 173.9 204.6)">+ C4</text>
</g>
<g font-size=".9">
<text x="27.8" y="8.1" transform="rotate(-90 27.8 8.1)">4</text>
<text x="78.3" y="8.1" transform="rotate(-90 78.3 8.1)">3</text>
<text x="128.8" y="8.1" transform="rotate(-90 128.8 8.1)">2</text>
<text x="179.2" y="8.1" transform="rotate(-90 179.2 8.1)">1</text>
<text x="1.4" y="35.4" transform="rotate(-90 1.4 35.4)">E</text>
<text x="204.7" y="35.4" transform="rotate(-90 204.7 35.4)">E</text>
<text x="1.4" y="89.2" transform="rotate(-90 1.4 89.2)">D</text>
<text x="204.7" y="89.2" transform="rotate(-90 204.7 89.2)">D</text>
<text x="1.4" y="143.1" transform="rotate(-90 1.4 143.1)">C</text>
<text x="204.7" y="143.1" transform="rotate(-90 204.7 143.1)">C</text>
<text x="1.4" y="196.9" transform="rotate(-90 1.4 196.9)">B</text>
<text x="204.7" y="196.9" transform="rotate(-90 204.7 196.9)">B</text>
<text x="1.4" y="250.8" transform="rotate(-90 1.4 250.8)">A</text>
<text x="204.7" y="250.8" transform="rotate(-90 204.7 250.8)">A</text>
<text x="27.8" y="278.7" transform="rotate(-90 27.8 278.7)">4</text>
<text x="78.3" y="278.7" transform="rotate(-90 78.3 278.7)">3</text>
<text x="128.8" y="278.7" transform="rotate(-90 128.8 278.7)">2</text>
<text x="179.2" y="278.7" transform="rotate(-90 179.2 278.7)">1</text>
</g>
</svg>
